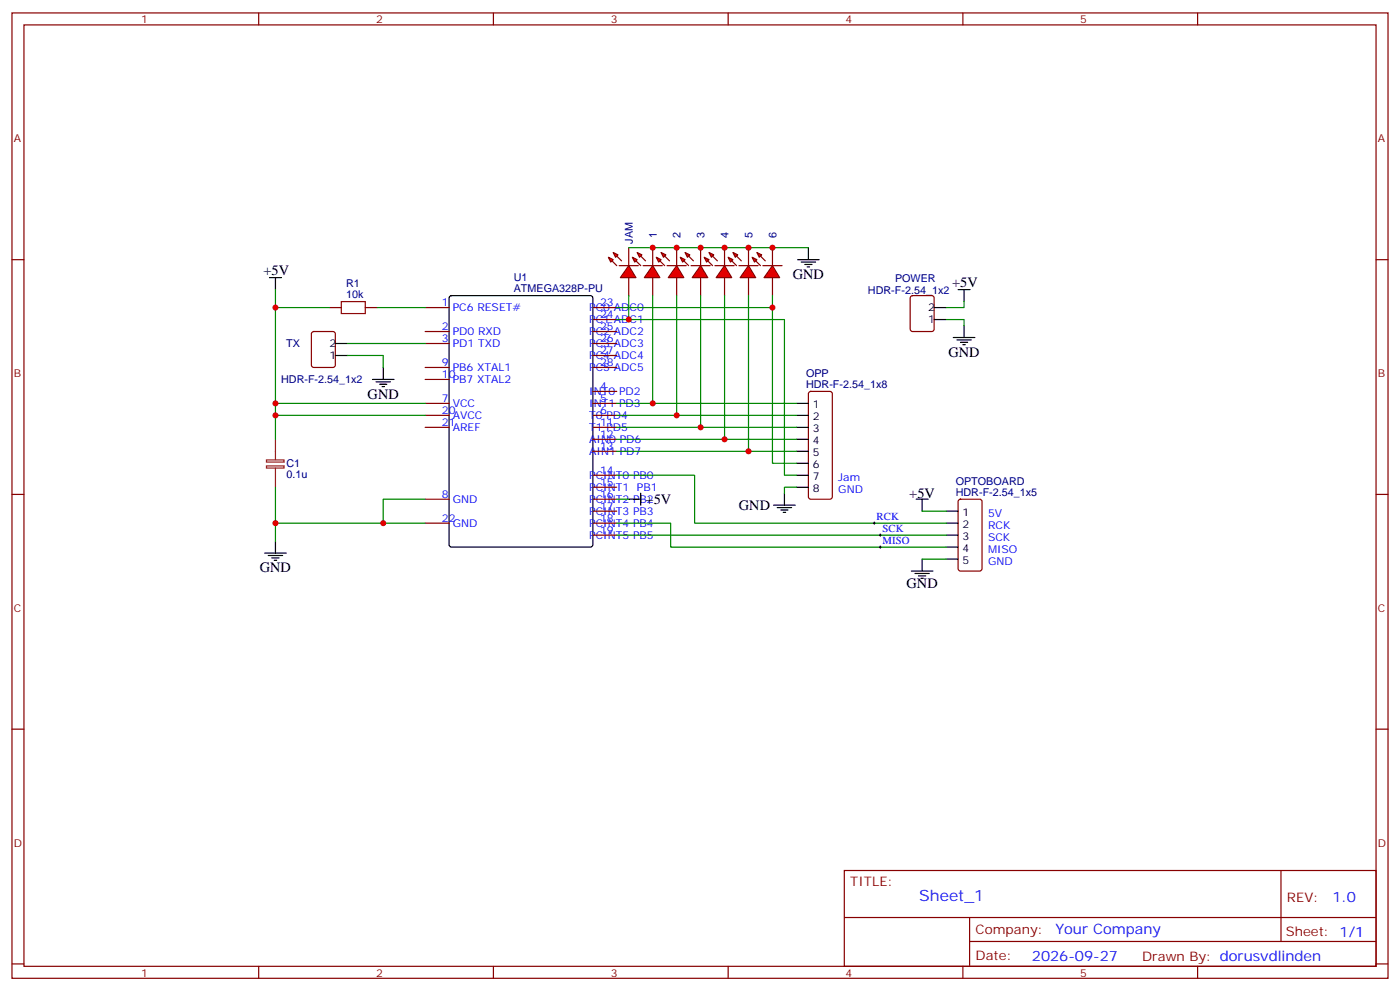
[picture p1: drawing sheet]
<svg xmlns="http://www.w3.org/2000/svg" width="412mm" height="292mm" viewBox="0 0 412 292" stroke-linecap="round" stroke-linejoin="round" font-family="sans-serif">
<g fill="none" stroke="#870000" stroke-width=".35">
<path d="M3.5 3.8h405.4v284.3h-405.4zM7.1 7.3h398.2v277.3h-398.2zM76.2 3.8v3.5M145.3 3.8v3.5M214.5 3.8v3.5M283.6 3.8v3.5M352.8 3.8v3.5M3.5 76.5h3.6M405.3 76.5h3.6M92 97.9l.4-.3h5.7l.6 .5 .1 9.4-.5 .7h-5.9l-.6-.4-.1-9.4zM97 90.6h3.5M107.6 90.6h3.5"/>
<path d="M125.2 90.6h7.1M125.2 97.6h7.1M174.6 90.6h7.1M174.6 97.6h7.1M174.6 94.1h7.1M125.2 101.2h7.1M125.2 118.8h7.1M125.2 108.2h7.1M125.2 111.8h7.1M174.6 101.2h7.1M174.6 115.3h7.1M174.6 118.8h7.1"/>
<path d="M174.6 108.2h7.1M174.6 104.7h7.1M238.4 115.5l.4-.2h5.7l.5 .2 .2 .5v30.3l-.3 .5-.4 .2h-5.7l-.5-.2-.2-.5v-30.3zM125.2 122.3h7.1M125.2 125.9h7.1M174.6 122.3h7.1M174.6 125.9h7.1M174.6 129.4h7.1M174.6 132.9h7.1M174.6 140h7.1M3.5 145.6h3.6M125.2 147h7.1"/>
<path d="M125.2 154.1h7.1M174.6 147h7.1M174.6 143.5h7.1M174.6 150.6h7.1M174.6 154.1h7.1M174.6 157.6h7.1M282.5 147.2l.4-.2h5.7l.6 .5 .1 20-.5 .6-5.9 .1-.6-.5-.1-20zM405.3 145.6h3.6M3.5 214.8h3.6M405.3 214.8h3.6M248.7 256.4h156.6v28.2h-156.6zM377.3 256.4v20.9"/>
<path d="M248.7 270.2h156.5M285.6 277.3h119.6M285.6 270.2v14.2M3.5 283.9h3.6M76.2 284.6v3.5M145.3 284.6v3.5M214.5 284.6v3.5M283.6 284.6v3.5M352.8 284.6v3.5M405.3 283.9h3.6"/>
</g>
<g fill="none" stroke="#000" stroke-width=".35">
<path d="M79.4 81.8h3.5M81.1 81.8v3.5M132.5 87.3l.5-.2h40.9l.7 .4v72.9l-.4 .7h-41.2l-.7-.4v-72.9zM98.8 104.7h3.5M98.8 101.2h3.5M109.7 111.8h6.4M110.8 112.5h4.2M111.8 113.2h2.1M112.5 113.9h.7M112.9 108.2v3.6M234.6 118.8h3.5M234.6 122.3h3.5"/>
<path d="M234.6 125.9h3.5M234.6 129.4h3.5M234.6 132.9h3.5M234.6 136.5h3.5M234.6 140h3.5M81.1 159.4v3.5M185.2 147h3.5M188.7 145.3v3.5M227.9 148.8h6.3M229 149.5h4.2M230 150.2h2.1M230.7 150.9h.7"/>
<path d="M231.1 145.3v3.5M234.6 143.5h3.5M269.9 147h3.5M271.6 147v3.6M278.7 150.6h3.5M278.7 154.1h3.5M278.7 157.6h3.5M78 162.9h6.3M79 163.6h4.3M80.1 164.3h2.1M80.8 165h.7M268.5 168.2h6.3"/>
<path d="M269.5 168.9h4.3M270.6 169.6h2.1M271.3 170.3h.7M271.6 164.7v3.5M278.7 161.1h3.5M278.7 164.7h3.5"/>
</g>
<g fill="none" stroke="#008700" stroke-width=".35">
<path d="M81.1 85.3v33.5h44.1M81.1 90.6h15.9M111.1 90.6h14.1M81.1 118.8v3.5h44.1M102.3 104.7h10.6v3.5M102.3 101.2h22.9M81.1 122.3v7.1M181.7 140h22.9v14.1h74.1M81.1 143.5v10.6M125.2 154.1h-44.1v5.3M125.2 147h-12.3v7.1M181.7 154.1h15.9v7h81.1"/>
<path d="M181.7 157.6h97M181.7 147h3.5M271.6 150.6h7.1M271.6 164.7h7.1"/>
</g>
<path d="M100.5 88.8h7.1v3.6h-7.1z" fill="none" stroke="#a10000" stroke-width=".35"/>
<path d="M78.5 135.5h5.2v.6h-5.2zM78.5 137.2h5.2v.7h-5.2zM81.1 129.4v6M81.1 137.9v5.6" fill="none" stroke="#8c2424" stroke-width=".35"/>
<g fill="#f00" stroke="#870000" stroke-width=".35">
<path d="M185.2 78.2l2.1 3.6h-4.6z"/>
<path d="M182.4 78.2h5.6z"/>
</g>
<g fill="#870000" stroke="#870000" stroke-width=".35">
<path d="M180.3 76.8l1.4 1.4z"/>
<path d="M181.7 75.4l1.4 1.4z"/>
</g>
<g fill="#f00" stroke="#870000" stroke-width=".35">
<path d="M179.2 75.8l1.4 .7-.7 .7z"/>
<path d="M180.6 74.4l1.4 .7-.7 .7z"/>
</g>
<path d="M185.2 73v5.2M185.2 81.8v5.3M268.3 87.3l.5-.2h5.7l.6 .4 .1 9.4-.5 .7h-5.9l-.6-.4-.1-9.4z" fill="none" stroke="#870000" stroke-width=".35"/>
<path d="M275.2 94.1h3.5M275.2 90.6h3.5M280.8 99.4h6.4M282.2 85.3h3.6M284 85.3v3.5M284 95.9v3.5M281.9 100.1h4.2M282.9 100.8h2.1M283.6 101.5h.7" fill="none" stroke="#000" stroke-width=".35"/>
<path d="M278.7 94.1h5.3v1.8M284 88.8v1.8h-5.3" fill="none" stroke="#008700" stroke-width=".35"/>
<g fill="#f00" stroke="#870000" stroke-width=".35">
<path d="M192.3 78.2l2.1 3.6h-4.6z"/>
<path d="M189.4 78.2h5.7z"/>
</g>
<g fill="#870000" stroke="#870000" stroke-width=".35">
<path d="M187.3 76.8l1.4 1.4z"/>
<path d="M188.7 75.4l1.4 1.4z"/>
</g>
<g fill="#f00" stroke="#870000" stroke-width=".35">
<path d="M186.3 75.8l1.4 .7-.7 .7z"/>
<path d="M187.7 74.4l1.4 .7-.7 .7z"/>
</g>
<path d="M192.3 73v5.2M192.3 81.8v5.3" fill="none" stroke="#870000" stroke-width=".35"/>
<g fill="#f00" stroke="#870000" stroke-width=".35">
<path d="M199.3 78.2l2.1 3.6h-4.6z"/>
<path d="M196.5 78.2h5.6z"/>
</g>
<g fill="#870000" stroke="#870000" stroke-width=".35">
<path d="M194.4 76.8l1.4 1.4z"/>
<path d="M195.8 75.4l1.4 1.4z"/>
</g>
<g fill="#f00" stroke="#870000" stroke-width=".35">
<path d="M193.3 75.8l1.4 .7-.7 .7z"/>
<path d="M194.7 74.4l1.4 .7-.7 .7z"/>
</g>
<path d="M199.3 73v5.2M199.3 81.8v5.3" fill="none" stroke="#870000" stroke-width=".35"/>
<g fill="#f00" stroke="#870000" stroke-width=".35">
<path d="M206.4 78.2l2.1 3.6h-4.6z"/>
<path d="M203.6 78.2h5.6z"/>
</g>
<g fill="#870000" stroke="#870000" stroke-width=".35">
<path d="M201.4 76.8l1.4 1.4z"/>
<path d="M202.8 75.4l1.5 1.4z"/>
</g>
<g fill="#f00" stroke="#870000" stroke-width=".35">
<path d="M200.4 75.8l1.4 .7-.7 .7z"/>
<path d="M201.8 74.4l1.4 .7-.7 .7z"/>
</g>
<path d="M206.4 73v5.2M206.4 81.8v5.3" fill="none" stroke="#870000" stroke-width=".35"/>
<g fill="#f00" stroke="#870000" stroke-width=".35">
<path d="M213.4 78.2l2.1 3.6h-4.5z"/>
<path d="M210.6 78.2h5.7z"/>
</g>
<g fill="#870000" stroke="#870000" stroke-width=".35">
<path d="M208.5 76.8l1.4 1.4z"/>
<path d="M209.9 75.4l1.4 1.4z"/>
</g>
<g fill="#f00" stroke="#870000" stroke-width=".35">
<path d="M207.4 75.8l1.4 .7-.7 .7z"/>
<path d="M208.8 74.4l1.5 .7-.8 .7z"/>
</g>
<path d="M213.4 73v5.2M213.4 81.8v5.3" fill="none" stroke="#870000" stroke-width=".35"/>
<g fill="#f00" stroke="#870000" stroke-width=".35">
<path d="M220.5 78.2l2.1 3.6h-4.6z"/>
<path d="M217.7 78.2h5.6z"/>
</g>
<g fill="#870000" stroke="#870000" stroke-width=".35">
<path d="M215.5 76.8l1.5 1.4z"/>
<path d="M217 75.4l1.4 1.4z"/>
</g>
<g fill="#f00" stroke="#870000" stroke-width=".35">
<path d="M214.5 75.8l1.4 .7-.7 .7z"/>
<path d="M215.9 74.4l1.4 .7-.7 .7z"/>
</g>
<path d="M220.5 73v5.2M220.5 81.8v5.3" fill="none" stroke="#870000" stroke-width=".35"/>
<g fill="#f00" stroke="#870000" stroke-width=".35">
<path d="M227.5 78.2l2.2 3.6h-4.6z"/>
<path d="M224.7 78.2h5.7z"/>
</g>
<g fill="#870000" stroke="#870000" stroke-width=".35">
<path d="M222.6 76.8l1.4 1.4z"/>
<path d="M224 75.4l1.4 1.4z"/>
</g>
<g fill="#f00" stroke="#870000" stroke-width=".35">
<path d="M221.5 75.8l1.5 .7-.8 .7z"/>
<path d="M223 74.4l1.4 .7-.7 .7z"/>
</g>
<path d="M227.5 73v5.2M227.5 81.8v5.3" fill="none" stroke="#870000" stroke-width=".35"/>
<path d="M234.9 76.5h6.4M236 77.2h4.2M237.1 77.9h2.1M237.8 78.6h.7M238.1 73v3.5" fill="none" stroke="#000" stroke-width=".35"/>
<g fill="none" stroke="#008700" stroke-width=".35">
<path d="M185.2 73h52.9M185.2 87.1v7h-3.5M185.2 94.1h45.9v45.9h3.5M192.3 87.1v31.7M199.3 87.1v35.2M206.4 87.1v38.8M213.4 87.1v42.3M220.5 87.1v45.8M227.5 87.1v3.5h-45.8M227.5 90.6v45.9h7.1M181.7 118.8h52.9M181.7 122.3h52.9"/>
<path d="M181.7 125.9h52.9M181.7 129.4h52.9M181.7 132.9h52.9M234.6 143.5h-3.5v1.8"/>
</g>
<path d="M257.2 154.1h.7M257.5 153.7v.7M258.9 157.6h.7M259.3 157.3v.7M258.9 161.1h.7M259.3 160.8v.7" fill="none" stroke="#000" stroke-width=".29"/>
<g fill="#c00">
<circle cx="112.9" cy="154.1" r=".88"/>
<circle cx="81.1" cy="118.8" r=".88"/>
<circle cx="81.1" cy="90.6" r=".88"/>
<circle cx="81.1" cy="122.3" r=".88"/>
<circle cx="81.1" cy="154.1" r=".88"/>
<circle cx="192.3" cy="73" r=".88"/>
<circle cx="199.3" cy="73" r=".88"/>
<circle cx="206.4" cy="73" r=".88"/>
<circle cx="213.4" cy="73" r=".88"/>
<circle cx="220.5" cy="73" r=".88"/>
<circle cx="227.5" cy="73" r=".88"/>
<circle cx="192.3" cy="118.8" r=".88"/>
<circle cx="185.2" cy="94.1" r=".88"/>
<circle cx="199.3" cy="122.3" r=".88"/>
<circle cx="206.4" cy="125.9" r=".88"/>
<circle cx="213.4" cy="129.4" r=".88"/>
<circle cx="220.5" cy="132.9" r=".88"/>
<circle cx="227.5" cy="90.6" r=".88"/>
</g>
<text font-size="4.6" fill="#00f" x="270.8" y="265.4">Sheet_1</text>
<g font-size="4.2">
<text x="77.6" y="81.1">+5V</text>
<text x="233.5" y="82.1">GND</text>
<text x="280.5" y="84.6">+5V</text>
<text x="279.4" y="105.1">GND</text>
<text x="108.3" y="117.4">GND</text>
<text x="190.2" y="148.4">+5V</text>
<text x="267.9" y="146.7">+5V</text>
<text x="217.7" y="150.2">GND</text>
<text x="76.6" y="168.6">GND</text>
<text x="267.1" y="173.1">GND</text>
</g>
<g font-size="4.2" fill="#00f">
<text x="392.5" y="265.7">1.0</text>
<text x="310.9" y="275.2">Your Company</text>
<text x="304" y="283">2026-09-27</text>
</g>
<g font-size="3.9" fill="#800">
<text x="250.5" y="261">TITLE:</text>
<text x="379.1" y="265.7">REV:</text>
<text x="287.4" y="275.2">Company:</text>
<text x="378.7" y="275.8">Sheet: 1/1</text>
<text x="287.4" y="282.9">Date:</text>
<text x="336.4" y="282.9">Drawn By: dorusvdlinden</text>
</g>
<g font-size="3.2" fill="#800">
<text x="41.6" y="6.8">1</text>
<text x="110.8" y="6.8">2</text>
<text x="179.9" y="6.8">3</text>
<text x="249.1" y="6.8">4</text>
<text x="318.2" y="6.8">5</text>
<text x="4.1" y="41.9">A</text>
<text x="405.9" y="41.9">A</text>
<text x="4.1" y="111.1">B</text>
<text x="405.9" y="111.1">B</text>
<text x="4.1" y="180.2">C</text>
<text x="405.9" y="180.2">C</text>
<text x="4.1" y="249.3">D</text>
<text x="405.9" y="249.3">D</text>
<text x="41.6" y="287.6">1</text>
<text x="110.8" y="287.6">2</text>
<text x="179.9" y="287.6">3</text>
<text x="249.1" y="287.6">4</text>
<text x="318.2" y="287.6">5</text>
</g>
<g font-size="3.2" fill="#000080">
<text x="186.4" y="71.8" transform="rotate(-90 186.4 71.8)">JAM</text>
<text x="193.4" y="70" transform="rotate(-90 193.4 70)">1</text>
<text x="200.5" y="70" transform="rotate(-90 200.5 70)">2</text>
<text x="207.5" y="70" transform="rotate(-90 207.5 70)">3</text>
<text x="214.6" y="70" transform="rotate(-90 214.6 70)">4</text>
<text x="221.7" y="70" transform="rotate(-90 221.7 70)">5</text>
<text x="228.7" y="70" transform="rotate(-90 228.7 70)">6</text>
<text x="151.4" y="82.7">U1</text>
<text x="263.7" y="82.9">POWER</text>
<text x="102" y="87.8">10k</text>
<text x="102" y="84.6">R1</text>
<text x="151.4" y="85.9">ATMEGA328P-PU</text>
<text x="255.7" y="86.5">HDR-F-2.54_1x2</text>
<text x="84.3" y="102.3">TX</text>
<text x="82.8" y="112.8">HDR-F-2.54_1x2</text>
<text x="237.4" y="111.1">OPP</text>
<text x="237.4" y="114.2">HDR-F-2.54_1x8</text>
<text x="84.4" y="137.6">C1</text>
<text x="84.4" y="140.8">0.1u</text>
<text x="281.5" y="142.8">OPTOBOARD</text>
<text x="281.5" y="146">HDR-F-2.54_1x5</text>
</g>
<g font-size="3.2" fill="#00f">
<text x="130.2" y="90.2">1</text>
<text x="133.3" y="91.7">PC6 RESET#</text>
<text x="173.6" y="91.7">PC0 ADC0</text>
<text x="173.6" y="95.2">PC1 ADC1</text>
<text x="176.7" y="90.2">23</text>
<text x="176.7" y="93.8">24</text>
<text x="130.2" y="97.3">2</text>
<text x="130.2" y="100.8">3</text>
<text x="133.3" y="98.7">PD0 RXD</text>
<text x="173.6" y="98.7">PC2 ADC2</text>
<text x="176.7" y="97.3">25</text>
<text x="176.7" y="100.8">26</text>
<text x="130.2" y="107.9">9</text>
<text x="133.3" y="102.2">PD1 TXD</text>
<text x="173.6" y="102.2">PC3 ADC3</text>
<text x="173.6" y="105.8">PC4 ADC4</text>
<text x="176.7" y="104.4">27</text>
<text x="176.7" y="107.9">28</text>
<text x="130.2" y="111.4">10</text>
<text x="133.3" y="109.3">PB6 XTAL1</text>
<text x="133.3" y="112.8">PB7 XTAL2</text>
<text x="173.6" y="109.3">PC5 ADC5</text>
<text x="130.2" y="118.5">7</text>
<text x="133.3" y="119.9">VCC</text>
<text x="173.6" y="116.3">INT0 PD2</text>
<text x="173.6" y="119.9">INT1 PD3</text>
<text x="176.7" y="114.9">4</text>
<text x="176.7" y="118.5">5</text>
<text x="130.2" y="122">20</text>
<text x="130.2" y="125.5">21</text>
<text x="133.3" y="123.4">AVCC</text>
<text x="173.6" y="123.4">T0 PD4</text>
<text x="176.7" y="122">6</text>
<text x="176.7" y="125.5">11</text>
<text x="133.3" y="126.9">AREF</text>
<text x="173.6" y="126.9">T1 PD5</text>
<text x="173.6" y="130.5">AIN0 PD6</text>
<text x="176.7" y="129">12</text>
<text x="173.6" y="134">AIN1 PD7</text>
<text x="176.7" y="132.6">13</text>
<text x="173.6" y="141">PCINT0 PB0</text>
<text x="176.7" y="139.6">14</text>
<text x="176.7" y="143.2">15</text>
<text x="246.9" y="141.7">Jam</text>
<text x="130.2" y="146.7">8</text>
<text x="133.3" y="148.1">GND</text>
<text x="173.6" y="144.6">PCINT1</text>
<text x="173.6" y="148.1">PCINT2 PB2</text>
<text x="176.7" y="146.7">16</text>
<text x="187.6" y="144.6">PB1</text>
<text x="246.9" y="145.3">GND</text>
<text x="130.2" y="153.7">22</text>
<text x="133.3" y="155.2">GND</text>
<text x="173.6" y="151.6">PCINT3 PB3</text>
<text x="173.6" y="155.2">PCINT4 PB4</text>
<text x="176.7" y="150.2">17</text>
<text x="176.7" y="153.7">18</text>
<text x="258.2" y="153.2">RCK</text>
<text x="291" y="155.9">RCK</text>
<text x="291" y="152.3">5V</text>
<text x="173.6" y="158.7">PCINT5 PB5</text>
<text x="176.7" y="157.3">19</text>
<text x="260" y="156.7">SCK</text>
<text x="260" y="160.3">MISO</text>
<text x="291" y="159.4">SCK</text>
<text x="291" y="162.9">MISO</text>
<text x="291" y="166.4">GND</text>
</g>
<g font-size="3.2">
<text x="273.4" y="95.2">1</text>
<text x="273.4" y="91.7">2</text>
<text x="97" y="105.8">1</text>
<text x="97" y="102.2">2</text>
<text x="239.4" y="120.2">1</text>
<text x="239.4" y="123.8">2</text>
<text x="239.4" y="127.3">3</text>
<text x="239.4" y="130.8">4</text>
<text x="239.4" y="134.3">5</text>
<text x="239.4" y="137.9">6</text>
<text x="239.4" y="141.4">7</text>
<text x="239.4" y="144.9">8</text>
<text x="283.5" y="152">1</text>
<text x="283.5" y="155.5">2</text>
<text x="283.5" y="159">3</text>
<text x="283.5" y="162.6">4</text>
<text x="283.5" y="166.1">5</text>
</g>
</svg>
